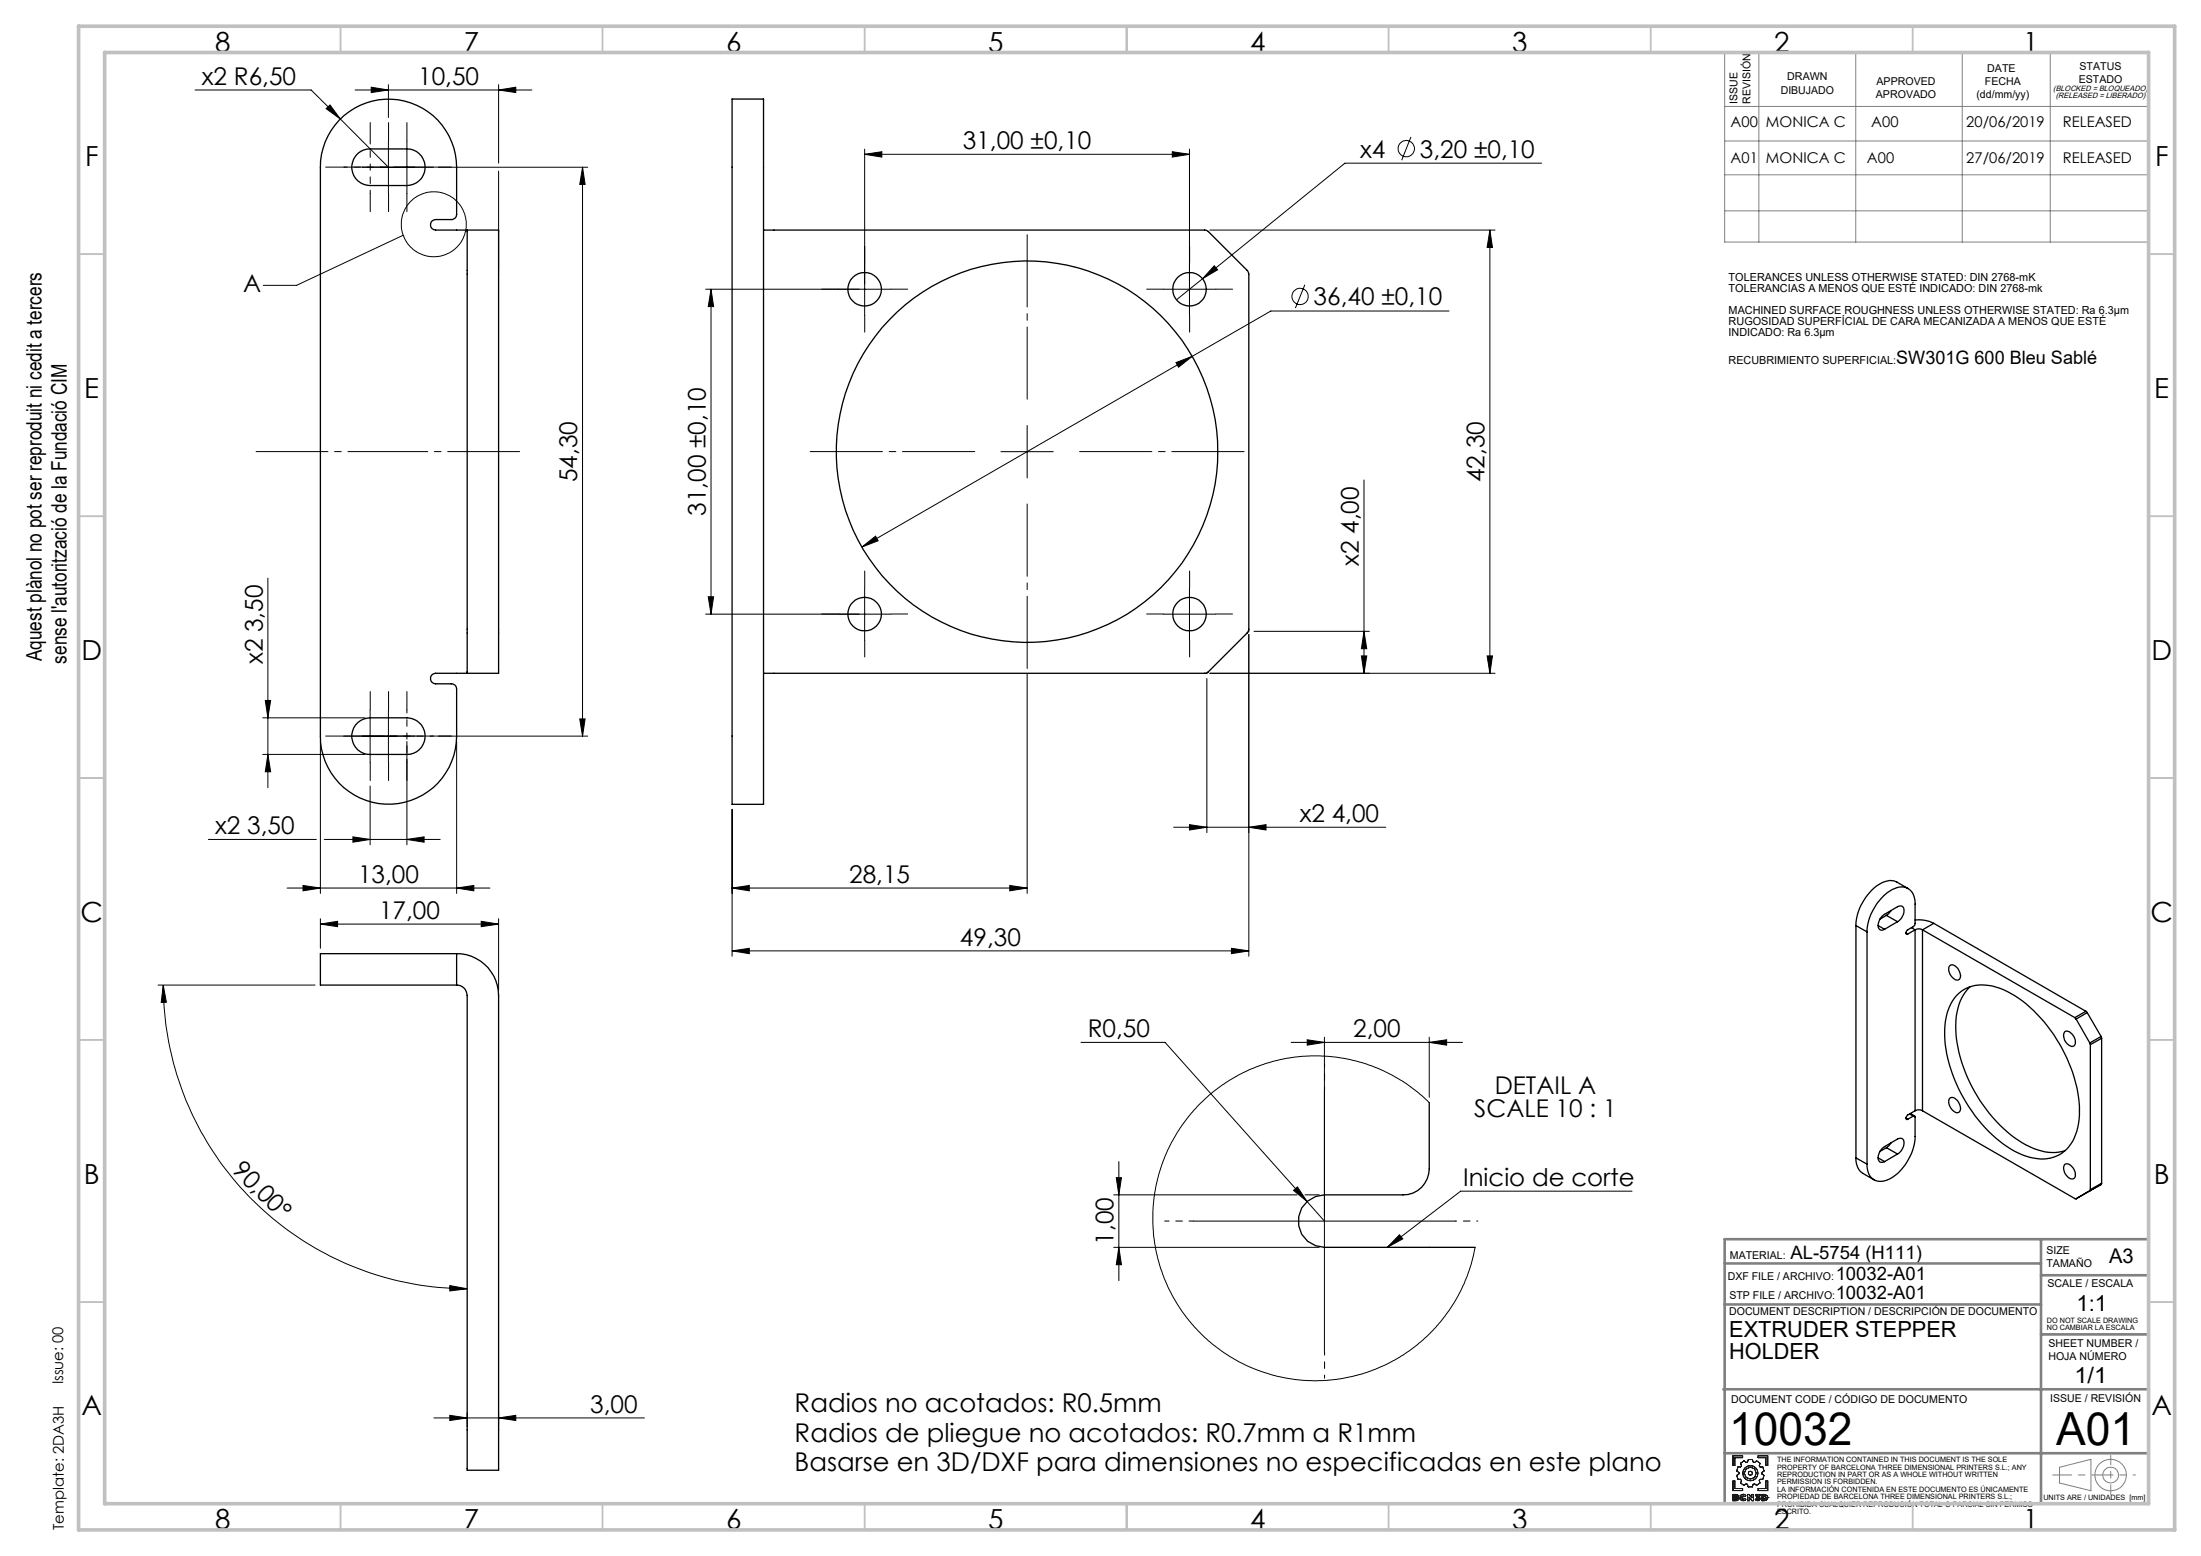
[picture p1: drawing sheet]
<svg xmlns="http://www.w3.org/2000/svg" width="420mm" height="297mm" viewBox="0 0 420 297" stroke-linecap="round" stroke-linejoin="round" font-family="sans-serif">
<g fill="none" stroke="#000" stroke-width=".19">
<path d="M37.2 17.2h22.2l5.5 5.5M67.8 17.2h33.7M70.8 16.6l3.3 .6-3.3 .5zM74.1 16.2v6.2M95.1 17.2l3.3-.6v1.1zM95.1 16.2v14.9M62.2 20.7l.8-.7 1.9 2.7zM64.9 22.7l9.2 9.2M69.1 31.9h13.5M74.1 26.9v10M77.6 26.9v10M83.6 31.9h28.5"/>
<path d="M95.1 32.7v18.6M111.2 31.9v108.6M111.2 31.9l.5 3.3h-1.1zM165 29.5l3.3-.5v1zM165 28.5v31.7M165 29.5h62M223.7 29l3.3 .5-3.3 .5zM227 28.5v31.7M269.2 26.1l-1.7 4.5M294.2 31.1h-37.6l-32.1 26.1M76.9 44.9l-20.3 9.6h-6.4M134.7 55.2h35.3"/>
<path d="M135.7 55.2v62M135.7 55.2l.5 3.3h-1.1zM222 55.2h10M230.9 43.9h54.4M231.7 50.7l.6 .8-2.8 1.7zM249 54.4l-1.8 4.4M276.5 59.4h-34l-15 8.6M284.3 43.9l.5 3.3h-1zM284.3 43.9v84.6M224.4 69.2l3.1-1.2-2.6 2.1zM227.5 68l-63 36.4M191 86.2h10"/>
<path d="M196 81.2v10M260.3 91.6v36.9M51.1 110.3v40.1M134.7 117.2h35.3M135.1 113.9h1.1l-.5 3.3zM164.5 104.4l2.6-2.1 .5 .9zM165 112.2v10M222 117.2h10M227 112.2v10M50.1 137h19.5M50.6 133.7h1l-.5 3.3zM70.6 135.5v10"/>
<path d="M74.1 135.5v10M110.6 137.2h1.1l-.5 3.3zM196 128.6v41.9M230.3 129.5v29.4M230.6 128.2l-.3 .3h-.4M238.3 120.1v.4l-.3 .3M238.3 121.1v61.4M239.3 120.5h22M259.8 125.2h1l-.5 3.3zM260.3 120.5l.5 3.3h-1zM283.8 125.2h1l-.5 3.3zM285.3 128.5h-54.4"/>
<path d="M50.1 144h19.5M51.1 144l.5 3.3h-1zM61.1 141.5v29M65.6 140.5h13.5M67.3 159.7l3.3 .5-3.3 .6zM70.6 150v11.3M77.6 141.5v19.8M83.6 140.5h28.5M87.1 141.5v29M139.7 154.5v28M223.9 157.9h40.5M227 157.4l3.3 .5-3.3 .5z"/>
<path d="M238.3 157.9l3.3-.5v1zM39.8 160.2h20.6M54.8 169.5h38.7M57.8 169l3.3 .5-3.3 .5zM61.1 176.4l3.3-.5v1zM61.1 175.4v5.6M61.1 176.4h34M61.9 160.2h22.1M77.6 160.2l3.3-.5v1.1zM87.1 169.5l3.3-.5v1zM91.8 175.9l3.3 .5-3.3 .5zM95.1 175.4v13.6"/>
<path d="M139.7 169.5l3.3-.5v1zM139.7 169.5h56.3M192.7 169l3.3 .5-3.3 .5zM30.2 188h29.9M31.2 188l.6 3.3h-1zM31.2 188a58 58 0 0 0 57.9 58M139.7 181.5l3.3-.5v1zM139.7 181.5h98.6M206.3 199h16l27.1 30.3M235 181l3.3 .5-3.3 .5zM246.4 199h32.7M249.4 198.5l3.3 .5-3.3 .5z"/>
<path d="M252.7 198v60.1M272.7 199l3.3-.5v1zM272.7 198v11.4M272.7 210.5l-2-1.9-2.3-1.7-3-1.8-1.9-1a31 31 0 0 0-41.8 18.2 31 31 0 0 0 21.4 40.2 31 31 0 0 0 38.4-24.4M212.5 238.1h39.2M212.5 228.1h35M213 224.8h1l-.5 3.3zM213.5 221.7v22.7M213.5 238.1l.5 3.3h-1zM227.8 233.1h49.9M246.8 227.2l.8-.6 1.8 2.7zM249 228.1h2.7"/>
<path d="M249.4 229.3l3.3 3.8M267.1 235.7l.6 .8-3 1.6zM311.4 227.4h-32.7l-14 10.7M85.8 245.4l3.3 .6-3.3 .4zM82.8 270.6h40.2M85.8 270.2l3.3 .4-3.3 .5zM89.1 269.7v2.2M95.1 270.6l3.3-.4v.9zM95.1 269.7v2.2"/>
<circle cx="268.3" cy="28.4" r="1.56"/>
<circle cx="82.8" cy="42.8" r="6.2"/>
<circle cx="248.1" cy="56.6" r="1.55"/>
</g>
<g fill="none" stroke="#191924" stroke-width=".19">
<path d="M330.7 277.9h1.8v.3h-1.5v1.5h-.3zM332.1 279.3l.7-.5 .4 .3 .3-.1 .1-.4h.8l.1 .4 .3 .1 .4-.3 .7 .5-.2 .5 .2 .2h.5l.2 .8-.4 .3v.2l.4 .3-.2 .8h-.5l-.2 .2 .1 .5-.6 .4-.4-.3-.3 .1-.1 .5h-.8l-.2-.5-.2-.1-.4 .3-.7-.4 .2-.5-.2-.2h-.5l-.2-.8 .4-.3v-.2l-.4-.3 .2-.8h.5l.2-.2zM335.5 277.9h1.8v1.8h-.3v-1.5h-1.5zM330.7 282.7h.3v1.4h1.5v.4h-1.8zM331 285.5l.4 .1-.4 .1zM331 286l.4 .1-.4 .1zM331.3 285.3l.3 .1 .1 .1M331.3 285.3h.2l.2 .2M331.3 285.3h-.6v1.2l.9-.1 .2-.3M331.4 285.6h.1M331.4 286.1h.1M331.7 285.5l-.2 .3 .3 .3"/>
<path d="M331.7 285.5h.1M331.8 286.1h.1M332 285.9l.2 .3 .4 .3 .6-.3M332 285.9l.1 .3 .2 .2a.69 .69 0 0 0 .9-.2M332 285.9h.1M332.4 285.9l.1 .2 .2 .1 .2-.2M332.4 285.9l.1 .2 .4-.1M332.4 285.9h.1M332.9 285.7l-.2-.2-.3 .1v.3M332.9 285.7l-.4-.1-.1 .3M332.9 286l.3 .2M333.2 285.5l-.5-.3-.5 .2-.2 .5"/>
<path d="M333.2 285.5a.67 .67 0 0 0-1.1 0l-.1 .4M333.2 285.5l-.3 .2M333.5 285.3h.3l.5 .6v-.6h.3v1.2h-.3l-.5-.7v.7h-.3zM335.1 286l.3 .2 .2-.1-.2 .1zM335.1 286l-.2 .2M335.5 284.1h1.5v-1.4h.3v1.8h-1.8zM335.6 286.1l-.4-.2v-.2l.3-.2h-.5v-.2h.8v.2l-.2 .2 .3 .4M335.6 286.1h.1M335.9 286.1l-.2 .3-.3 .1-.5-.3M335.9 286.1l-.2 .3-.4 .1-.4-.3M335.9 286.1h.1M336.2 285.3h.5l.5 .2 .2 .4-.3 .4-.9 .2z"/>
<path d="M336.6 285.5l.3 .1v.5h-.3zM337 285.9h.1M337.4 285.9h.1"/>
<circle cx="334" cy="281.2" r="1.14"/>
<circle cx="334" cy="281.2" r=".39"/>
<circle cx="334" cy="281.2" r="1.45"/>
</g>
<g fill="none" stroke="#808080" stroke-width=".19">
<path d="M329.1 10h80.9v36.2h-80.9zM335.6 10v36.2M354.1 10v36.2M374.4 10v36.2M391.2 10v36.2M329.1 20.3h80.9M329.1 26.9h80.9M329.1 33.4h80.9M329.1 40.2h80.9M393 280.1l6-1.6v6l-6-1.4z"/>
<circle cx="402.7" cy="281.6" r="3"/>
<circle cx="402.8" cy="281.5" r="1.49"/>
</g>
<path d="M196 76.2v-31.4M186 86.2h-31.4M196 96.2v31.4M206 86.2h31.4" fill="none" stroke="#000" stroke-width=".19" stroke-dasharray="15.2 1.3 1.3 1.3" stroke-dashoffset="1.4"/>
<g fill="none" stroke="#000" stroke-width=".19" stroke-dasharray="15.2 1.3 1.3 1.3">
<path d="M65.6 31.9h-3.5M69.1 31.9h-3.5M70.6 26.9v-3.5M70.6 36.9v3.5M72.6 31.9h-3.5M74.1 26.9v-3.5M74.1 36.9v3.5M75.6 31.9h3.5M77.6 26.9v-3.5M77.6 36.9v3.5M79.1 31.9h3.5M82.6 31.9h3.5"/>
<path d="M160 55.2h-3.2M165 50.2v-3.2M170 55.2h3.2M222 55.2h-3.2M227 50.2v-3.2M232 55.2h3.2M165 60.2v3.2M227 60.2v3.2M160 117.2h-3.2M165 112.2v-3.2M170 117.2h3.2M222 117.2h-3.2"/>
<path d="M227 112.2v-3.2M232 117.2h3.2M70.6 135.5v-3.5M74.1 135.5v-3.5M77.6 135.5v-3.5M165 122.2v3.2M227 122.2v3.2M65.6 140.5h-3.5M69.1 140.5h-3.5M70.6 145.5v3.5M72.6 140.5h-3.5M74.1 145.5v3.5"/>
<path d="M75.6 140.5h3.5M77.6 145.5v3.5M79.1 140.5h3.5M82.6 140.5h3.5"/>
</g>
<path d="M48.9 86.2h50.2" fill="none" stroke="#000" stroke-width=".19" stroke-dasharray="15.2 1.3 1.3 1.3" stroke-dashoffset="1.5"/>
<path d="M70.6 31.9v-5M70.6 31.9h-5M70.6 31.9v5M70.6 31.9h5M77.6 140.5h5M77.6 140.5v-5M77.6 140.5h-5M77.6 140.5v5M252.8 208.1v-5M252.8 258.1v5" fill="none" stroke="#000" stroke-width=".19" stroke-dasharray="15.2 1.3 1.3 1.3" stroke-dashoffset="14.6"/>
<path d="M227.8 233.1h-5.6" fill="none" stroke="#000" stroke-width=".19" stroke-dasharray="15.2 1.3 1.3 1.3" stroke-dashoffset="14.4"/>
<path d="M277.8 233.1h4.2" fill="none" stroke="#000" stroke-width=".19" stroke-dasharray="15.2 1.3 1.3 1.3" stroke-dashoffset="15"/>
<path d="M391.7 281.5h11.1" fill="none" stroke="#808080" stroke-width=".19" stroke-dasharray="15.2 1.3 1.3 1.3" stroke-dashoffset="11.6"/>
<path d="M402.8 281.5h4.7" fill="none" stroke="#808080" stroke-width=".19" stroke-dasharray="15.2 1.3 1.3 1.3" stroke-dashoffset="14.8"/>
<path d="M402.8 277.8v7.4" fill="none" stroke="#808080" stroke-width=".19" stroke-dasharray="15.2 1.3 1.3 1.3" stroke-dashoffset="13.4"/>
<path d="M329.1 236.5h80.9v50.5h-80.9zM389.5 236.5v50.5M329.1 249h60.4M329.1 241.2h60.4M389.5 243.4h20.5M389.5 254.7h20.5M328.9 265.2h81.1M329.1 277.4h80.9" fill="none" stroke="#808080" stroke-width=".5"/>
<g fill="none" stroke="#c0c0c0" stroke-width=".35">
<path d="M65 5v5M115 5v5M165 5v5M215 5v5M265 5v5M315 5v5M365 5v5M15 48.5h5M410 48.5h5M15 98.5h5M410 98.5h5M15 148.5h5"/>
<path d="M410 148.5h5M15 198.5h5M410 198.5h5M15 248.5h5M410 248.5h5M65 287v5M115 287v5M165 287v5M215 287v5M265 287v5M315 287v5M365 287v5"/>
</g>
<path d="M15 5h400v287h-400zM20 10h390v277h-390z" fill="none" stroke="#c0c0c0" stroke-width=".7"/>
<g fill="#000">
<path d="M267.1 235.7l.6 .8-3 1.6z"/>
<path d="M223.7 29l3.3 .5-3.3 .5zM165 29.5l3.3-.5v1zM95.1 17.2l3.3-.6v1.1zM70.8 16.6l3.3 .6-3.3 .5z"/>
<path d="M135.7 55.2l.5 3.3h-1.1zM135.1 113.9h1.1l-.5 3.3zM111.2 31.9l.5 3.3h-1.1zM110.6 137.2h1.1l-.5 3.3z"/>
<path d="M284.3 43.9l.5 3.3h-1zM283.8 125.2h1l-.5 3.3z"/>
<path d="M164.5 104.4l3.1-1.2-.5-.9zM224.4 69.2l.5 .9 2.6-2.1zM231.7 50.7l-2.2 2.5 2.8-1.7zM62.2 20.7l2.7 2-1.9-2.7zM246.8 227.2l2.6 2.1-1.8-2.7z"/>
<path d="M50.6 133.7h1l-.5 3.3zM51.1 144l.5 3.3h-1z"/>
<path d="M260.3 120.5l.5 3.3h-1zM259.8 125.2h1l-.5 3.3z"/>
<path d="M227 157.4l3.3 .5-3.3 .5zM238.3 157.9l3.3-.5v1z"/>
<path d="M61.1 176.4l3.3-.5v1zM91.8 175.9l3.3 .5-3.3 .5zM85.8 270.2l3.3 .4-3.3 .5zM95.1 270.6l3.3-.4v.9z"/>
<path d="M31.2 188l.6 3.3h-1zM85.8 245.4l3.3 .6-3.3 .4z"/>
<path d="M139.7 181.5l3.3-.5v1zM235 181l3.3 .5-3.3 .5zM139.7 169.5l3.3-.5v1zM192.7 169l3.3 .5-3.3 .5zM67.3 159.7l3.3 .5-3.3 .6zM77.6 160.2l3.3-.5v1.1zM57.8 169l3.3 .5-3.3 .5zM87.1 169.5l3.3-.5v1z"/>
<path d="M272.7 199l3.3-.5v1zM249.4 198.5l3.3 .5-3.3 .5z"/>
<path d="M213.5 238.1l.5 3.3h-1zM213 224.8h1l-.5 3.3z"/>
</g>
<g fill="none" stroke="#000" stroke-width=".25">
<path d="M139.7 18.9h6v134.6h-6zM68.3 29.3a3.4 3.4 0 0 1 2.3-.9h7a3.5 3.5 0 0 1 3.5 3.5 3.5 3.5 0 0 1-3.5 3.5h-7a3.5 3.5 0 0 1-3.2-2.2 3.5 3.5 0 0 1 .9-3.9zM89.1 43.9v84.6M89.1 43.9h6v84.6h-6M89.1 43.9h-6a1.01 1.01 0 0 1-1-1 1.01 1.01 0 0 1 1-1h3a.97 .97 0 0 0 1-1v-9a13 13 0 0 0-13-13 13 13 0 0 0-13 13v108.6a13 13 0 0 0 13 13 13 13 0 0 0 13-13v-9a.97 .97 0 0 0-1-1h-3a1.01 1.01 0 0 1-1-1 1.01 1.01 0 0 1 1-1h6M145.7 43.9h84.4l.4 .2 7.6 7.6 .2 .6v67.8l-.2 .7-7.6 7.5-.4 .2h-84.4M68.3 137.9a3.6 3.6 0 0 1 2.3-.9h7a3.5 3.5 0 0 1 3.5 3.5 3.5 3.5 0 0 1-3.5 3.5h-7a3.5 3.5 0 0 1-3.2-2.2 3.5 3.5 0 0 1 .9-3.9zM354.2 176.7l2.1 1.2M354.2 176.7v44.3M356.3 177.9a9.9 9.9 0 0 1 5.2-8.3 2.63 2.63 0 0 1 3.9 2.5v4.3l-.3 .5-1.1 .6a.45 .45 0 0 0-.3 .4 .45 .45 0 0 0 .2 .4h.1M356.3 177.9v44.3M358.4 176.7l1.2 .7"/>
<path d="M360 174.7l2.1 1.2M360 174.7l-1.3 .7M360.9 173.8l-.9 .9M362.1 175.9a2.17 2.17 0 0 0 1-2.8l-.8-.1-2.7 1.5a2.41 2.41 0 0 0-1.1 2.7l.5 .3 .6-.1M362.1 175.9l-2.5 1.5M363.7 178.1l.3 .2M364.1 169.6l-2.1-1.2a3.7 3.7 0 0 0-3.9 .7 10.4 10.4 0 0 0-3.9 7.6M364.7 177.1l.7 .4M365.4 175.6a6.3 6.3 0 0 1 3.6 .6M365.4 177.5a1.5 1.5 0 0 1 1.5 0M365.4 177.5v34.5M365.4 177.5l-1.4 .8"/>
<path d="M366.9 177.5v34.5M366.9 177.5l29 16.7M369 176.2l-2.1 1.3M369 176.2l29 16.8M87.1 182h-26v6h26M87.1 182a8 8 0 0 1 8 8v90.6h-6v-90.6a1.99 1.99 0 0 0-2-2M87.1 182v6M372 184.4a1.11 1.11 0 0 1 1.6 .5 1.65 1.65 0 0 1 .2 2.1 1.5 1.5 0 0 1-1.8-1.2l-.1-.6v-.5zM373.3 190.1a7 7 0 0 1 7.6-1.7 20.4 20.4 0 0 1 9.8 7.5 27.5 27.5 0 0 1 6.1 17 8.9 8.9 0 0 1-3.8 7.5 8.4 8.4 0 0 1-7.8-.3 26.5 26.5 0 0 1-11.9-13.3 21.6 21.6 0 0 1-1.8-13.1l.7-2zM376 188.3a9.8 9.8 0 0 0-2.8 8.1 28.5 28.5 0 0 0 12.7 21.7 9.8 9.8 0 0 0 8.2 1.5M393.9 197a1.27 1.27 0 0 1 1.8 .8 1.33 1.33 0 0 1-.2 1.9 2.04 2.04 0 0 1-1.6-2.7zM395.9 194.2l.3 .3"/>
<path d="M396.2 194.5l2.6 4.6M398 193l.3 .3M398 193l-2.1 1.2M398.3 193.3l-2.1 1.2M398.3 193.3l2.6 4.5M398.8 199.1l.1 .3M398.9 199.4v27.7M400.9 197.8l.1 .4M400.9 197.8l-2.1 1.3M401 198.2l-2.1 1.2M401 198.2v27.6M272.7 210.5v12.6a4.9 4.9 0 0 1-5 5h-15a5 5 0 0 0-4.9 5 5 5 0 0 0 4.9 5h28.8"/>
<path d="M360 219.1l2.1 1.2M360 219.1l-1.3 .7M360.9 218.2l-.9 .9M363.7 213.4l.3 .2M364.4 212.6l.7 .4M364.5 212.5l.8 .5M365.1 213a.21 .21 0 0 1 .2 0 .21 .21 0 0 1 .1 .3v3.6a9.9 9.9 0 0 1-5.2 8.3 2.66 2.66 0 0 1-3.9-2.5v-.5M365.1 213l-1.1 .6M365.4 212l-1.4 .8a.48 .48 0 0 0-.3 .4 .48 .48 0 0 0 .2 .5l.1-.1M365.4 212a1.5 1.5 0 0 1 1.5 0M366.9 212l29.1 16.8h.2M372 209.7a1.36 1.36 0 0 1 1.9 1 1.01 1.01 0 0 1-.5 1.7 2.15 2.15 0 0 1-1.4-2.7z"/>
<path d="M354.2 221a3.2 3.2 0 0 0 1.3 3l2.1 1.2M354.2 221l2.1 1.2M358.4 221l1.2 .7M362.1 220.3a2.17 2.17 0 0 0 1-2.9l-.8-.1-2.7 1.6a2.26 2.26 0 0 0-1 2.8l.4 .2 .6-.2M362.1 220.3l-2.5 1.4M393.9 222.3a1.11 1.11 0 0 1 1.6 .5 1.6 1.6 0 0 1 .2 2.2 1.73 1.73 0 0 1-1.9-1.8zM398.9 227.1l-.1 .2-2.6 1.5M401 225.8l-.1 .3-4.7 2.7M401 225.8l-2.1 1.3"/>
<circle cx="165" cy="55.2" r="3.2"/>
<circle cx="227" cy="55.2" r="3.2"/>
<circle cx="196" cy="86.2" r="36.4"/>
<circle cx="165" cy="117.2" r="3.2"/>
<circle cx="227" cy="117.2" r="3.2"/>
</g>
<g font-size="8.7">
<text x="330" y="275.9">10032</text>
<text x="392.3" y="275.9">A01</text>
</g>
<g font-size="5.3">
<text x="41" y="9.9">8</text>
<text x="88.5" y="9.9">7</text>
<text x="138.5" y="9.9">6</text>
<text x="188.5" y="9.9">5</text>
<text x="238.5" y="9.9">4</text>
<text x="288.5" y="9.9">3</text>
<text x="338.5" y="9.9">2</text>
<text x="386" y="9.9">1</text>
<text x="16.2" y="31.7">F</text>
<text x="411.2" y="31.7">F</text>
<text x="16.1" y="75.9">E</text>
<text x="411.1" y="75.9">E</text>
<text x="15.5" y="125.9">D</text>
<text x="410.5" y="125.9">D</text>
<text x="15.4" y="175.9">C</text>
<text x="410.4" y="175.9">C</text>
<text x="16" y="225.9">B</text>
<text x="411" y="225.9">B</text>
<text x="15.5" y="270.2">A</text>
<text x="410.5" y="270.2">A</text>
<text x="41" y="291.9">8</text>
<text x="88.5" y="291.9">7</text>
<text x="138.5" y="291.9">6</text>
<text x="188.5" y="291.9">5</text>
<text x="238.5" y="291.9">4</text>
<text x="288.5" y="291.9">3</text>
<text x="338.5" y="291.9">2</text>
<text x="386" y="291.9">1</text>
</g>
<g font-size="4.9">
<text x="151.6" y="269.5">Radios no acotados: R0.5mm</text>
<text x="151.6" y="275.1">Radios de pliegue no acotados: R0.7mm a R1mm</text>
<text x="151.6" y="280.8">Basarse en 3D/DXF para dimensiones no especificadas en este plano</text>
</g>
<g font-size="4.7">
<text x="38.5" y="16.1">x2 R6,50</text>
<text x="79.8" y="16.1">10,50</text>
<text x="183.7" y="28.4">31,00 ±0,10</text>
<text x="259.5" y="30.1">x4</text>
<text x="270.9" y="30.1">3,20 ±0,10</text>
<text x="46.4" y="55.8">A</text>
<text x="250.7" y="58.3">36,40 ±0,10</text>
<text x="110.1" y="92" transform="rotate(-90 110.1 92)">54,30</text>
<text x="283.3" y="92" transform="rotate(-90 283.3 92)">42,30</text>
<text x="134.7" y="98.5" transform="rotate(-90 134.7 98.5)">31,00 ±0,10</text>
<text x="259.3" y="108.1" transform="rotate(-90 259.3 108.1)">x2 4,00</text>
<text x="50.1" y="126.8" transform="rotate(-90 50.1 126.8)">x2 3,50</text>
<text x="41.1" y="159.2">x2 3,50</text>
<text x="248" y="156.9">x2 4,00</text>
<text x="68.3" y="168.5">13,00</text>
<text x="162" y="168.5">28,15</text>
<text x="72.3" y="175.3">17,00</text>
<text x="183.2" y="180.5">49,30</text>
<text x="207.6" y="197.9">R0,50</text>
<text x="258.2" y="197.9">2,00</text>
<text x="285.2" y="208.7">DETAIL A</text>
<text x="281.3" y="213.3">SCALE 10 : 1</text>
<text x="44.1" y="223.5" transform="rotate(45 44.1 223.5)">90,00°</text>
<text x="279.2" y="226.3">Inicio de corte</text>
<text x="212.5" y="237.6" transform="rotate(-90 212.5 237.6)">1,00</text>
<text x="112.6" y="269.6">3,00</text>
</g>
<g font-size="4.2">
<text x="396.2" y="250.3">1:1</text>
<text x="330" y="255.2">EXTRUDER STEPPER</text>
<text x="330" y="259.5">HOLDER</text>
<text x="395.8" y="264">1/1</text>
</g>
<g font-size="4.1">
<text x="8" y="126.2" transform="rotate(-90 8 126.2)">Aquest plànol no pot ser reproduit ni cedit a tercers</text>
<text x="12.7" y="126.6" transform="rotate(-90 12.7 126.6)">sense l'autorització de la Fundació CIM</text>
</g>
<text font-size="3.9" x="402.5" y="241.1">A3</text>
<g font-size="3.5">
<text x="361.8" y="69.5">SW301G 600 Bleu Sablé</text>
<text x="341.7" y="240.4">AL-5754 (H111)</text>
<text x="350.3" y="244.3">10032-A01</text>
<text x="350.3" y="247.9">10032-A01</text>
</g>
<g font-size="2.8">
<text x="330.2" y="24.2">A00</text>
<text x="337" y="24.2">MONICA C</text>
<text x="357.1" y="24.2">A00</text>
<text x="375.2" y="24.2">20/06/2019</text>
<text x="393.7" y="24.2">RELEASED</text>
<text x="330.2" y="31.1">A01</text>
<text x="337" y="31.1">MONICA C</text>
<text x="356.3" y="31.1">A00</text>
<text x="375.2" y="31.1">27/06/2019</text>
<text x="393.7" y="31.1">RELEASED</text>
<text x="12.1" y="264.2" transform="rotate(-90 12.1 264.2)">Issue: 00</text>
<text x="12.2" y="292" transform="rotate(-90 12.2 292)">Template: 2DA3H</text>
</g>
<g font-size="2.1">
<text x="339.8" y="17.9">DIBUJADO</text>
<text x="341.1" y="15.4">DRAWN</text>
<text x="358.1" y="16.3">APPROVED</text>
<text x="378.8" y="16.3">FECHA</text>
<text x="379.2" y="13.8">DATE</text>
<text x="396.7" y="15.8">ESTADO</text>
<text x="396.8" y="13.3">STATUS</text>
<text x="331.5" y="19.8" transform="rotate(-90 331.5 19.8)">ISSUE</text>
<text x="334" y="19.8" transform="rotate(-90 334 19.8)">REVISIÓN</text>
<text x="357.9" y="18.8">APROVADO</text>
<text x="377.1" y="18.8">(dd/mm/yy)</text>
<text x="329.9" y="53.5">TOLERANCES UNLESS OTHERWISE STATED: DIN 2768-mK</text>
<text x="329.9" y="55.7">TOLERANCIAS A MENOS QUE ESTÉ INDICADO: DIN 2768-mk</text>
<text x="329.9" y="59.9">MACHINED SURFACE ROUGHNESS UNLESS OTHERWISE STATED: Ra 6.3µm</text>
<text x="329.9" y="62">RUGOSIDAD SUPERFÍCIAL DE CARA MECANIZADA A MENOS QUE ESTÉ</text>
<text x="329.9" y="64.1">INDICADO: Ra 6.3µm</text>
<text x="329.9" y="69.5">RECUBRIMIENTO SUPERFICIAL:</text>
<text x="390.5" y="239.4">SIZE</text>
<text x="329.7" y="244.3">DXF FILE / ARCHIVO:</text>
<text x="330.1" y="240.4">MATERIAL:</text>
<text x="390.5" y="241.9">TAMAÑO</text>
<text x="390.7" y="245.6">SCALE / ESCALA</text>
<text x="330" y="251">DOCUMENT DESCRIPTION / DESCRIPCIÓN DE DOCUMENTO</text>
<text x="330" y="247.9">STP FILE / ARCHIVO:</text>
<text x="390.9" y="257.1">SHEET NUMBER /</text>
<text x="390.9" y="259.6">HOJA NÚMERO</text>
<text x="330.3" y="267.7">DOCUMENT CODE / CÓDIGO DE DOCUMENTO</text>
<text x="391.2" y="267.5">ISSUE / REVISIÓN</text>
</g>
<g font-size="1.5">
<text x="391.8" y="17.4">(BLOCKED = BLOQUEADO)</text>
<text x="392.3" y="18.8">(RELEASED = LIBERADO)</text>
</g>
<g font-size="1.4">
<text x="390.6" y="252.5">DO NOT SCALE DRAWING</text>
<text x="390.6" y="253.9">NO CAMBIAR LA ESCALA</text>
<text x="339.1" y="279.1">THE INFORMATION CONTAINED IN THIS DOCUMENT IS THE SOLE</text>
<text x="339.1" y="280.5">PROPERTY OF BARCELONA THREE DIMENSIONAL PRINTERS S.L.; ANY</text>
<text x="339.1" y="281.9">REPRODUCTION IN PART OR AS A WHOLE WITHOUT WRITTEN</text>
<text x="339.1" y="283.3">PERMISSION IS FORBIDDEN.</text>
<text x="339.1" y="284.7">LA INFORMACIÓN CONTENIDA EN ESTE DOCUMENTO ES ÚNICAMENTE</text>
<text x="339.1" y="286.1">PROPIEDAD DE BARCELONA THREE DIMENSIONAL PRINTERS S.L.;</text>
<text x="339.1" y="287.6">PROHIBIDA CUALQUIER REPRODUCIÓN TOTAL O PARCIAL SIN PERMISO</text>
<text x="389.9" y="286.3">UNITS ARE / UNIDADES [mm]</text>
<text x="339.1" y="289">ESCRITO.</text>
</g>
</svg>
